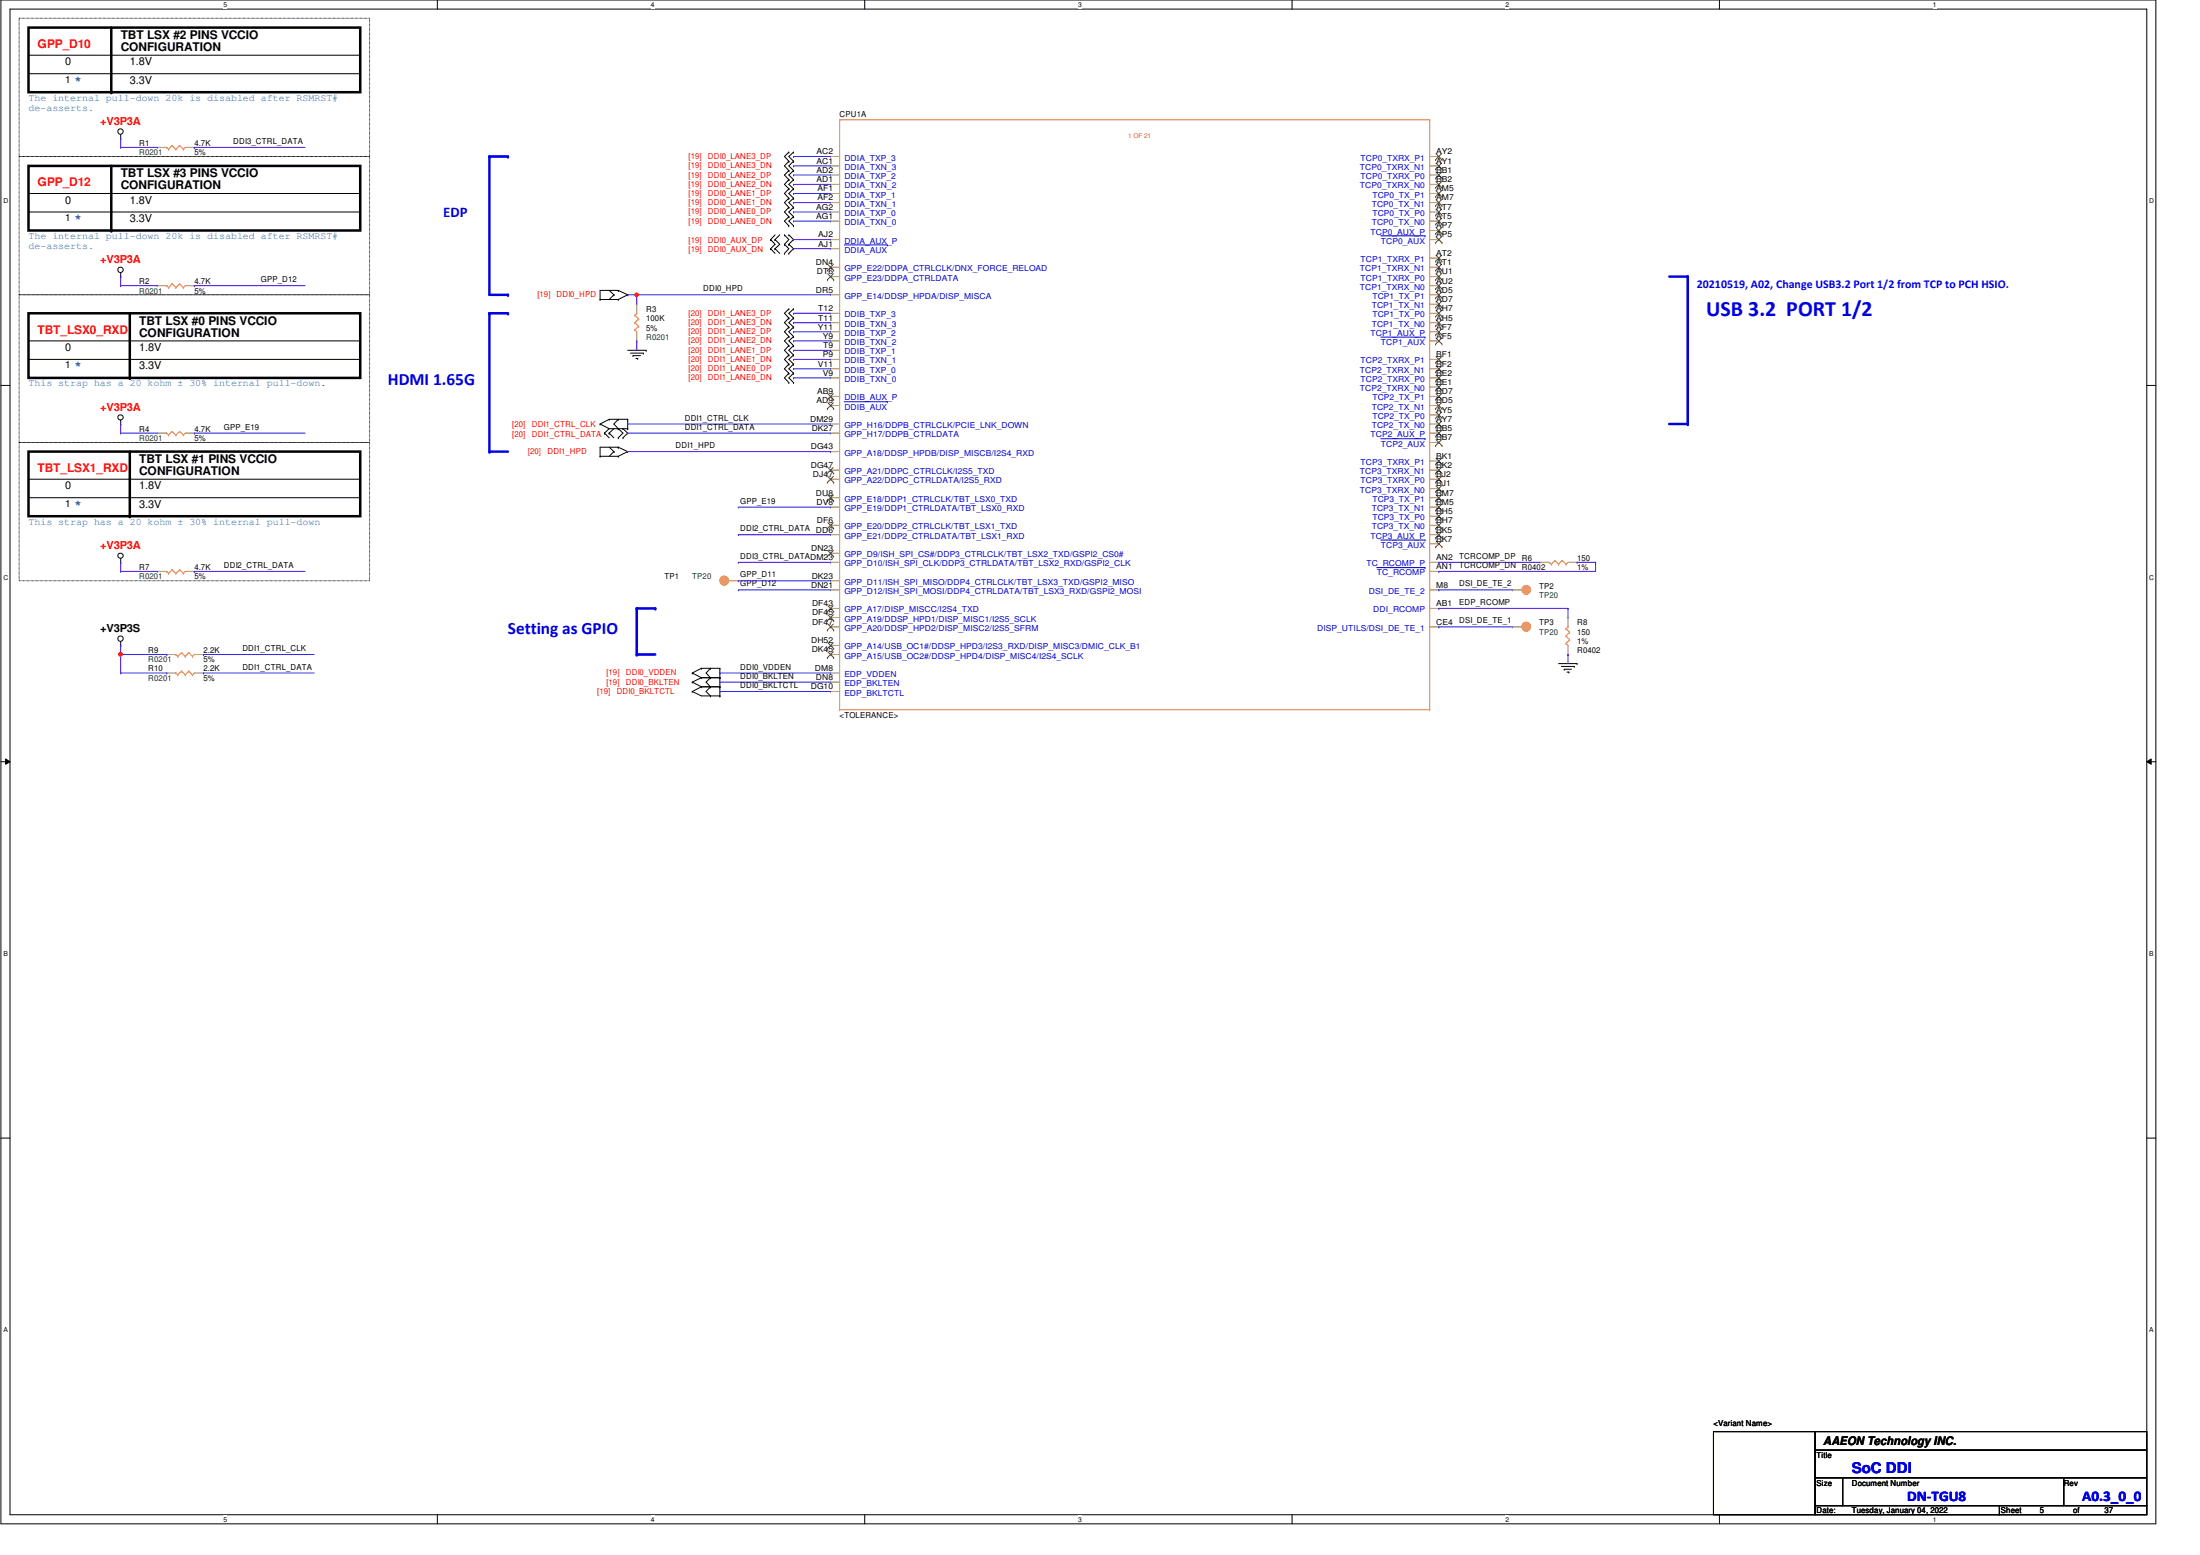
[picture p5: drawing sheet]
<svg xmlns="http://www.w3.org/2000/svg" width="297mm" height="210mm" viewBox="0 0 297 210" stroke-linecap="round" stroke-linejoin="round" font-family="sans-serif">
<path d="M.1 0h291v205.7h-291zM1.4 1.2h288.5v203.3h-288.5z" fill="none" stroke="#000" stroke-width=".14"/>
<g fill="#fff">
<path d="M30.2 .1h.5v1h-.5z"/>
<path d="M30.2 204.6h.5v1h-.5z"/>
</g>
<path d="M59.1 0v1.2M59.1 204.5v1.2" fill="none" stroke="#000" stroke-width=".14"/>
<g fill="#fff">
<path d="M87.9 .1h.5v1h-.5z"/>
<path d="M87.9 204.6h.5v1h-.5z"/>
</g>
<path d="M116.8 0v1.2M116.8 204.5v1.2" fill="none" stroke="#000" stroke-width=".14"/>
<g fill="#fff">
<path d="M145.6 .1h.5v1h-.5z"/>
<path d="M145.6 204.6h.5v1h-.5z"/>
</g>
<path d="M174.5 0v1.2M174.5 204.5v1.2" fill="none" stroke="#000" stroke-width=".14"/>
<g fill="#fff">
<path d="M203.3 .1h.5v1h-.5z"/>
<path d="M203.3 204.6h.5v1h-.5z"/>
</g>
<path d="M232.2 0v1.2M232.2 204.5v1.2" fill="none" stroke="#000" stroke-width=".14"/>
<g fill="#fff">
<path d="M261 .1h.5v1h-.5z"/>
<path d="M261 204.6h.5v1h-.5z"/>
<path d="M.5 26.6h.6v1h-.6z"/>
<path d="M290.2 26.6h.6v1h-.6z"/>
<path d="M.5 77.4h.6v1h-.6z"/>
<path d="M290.2 77.4h.6v1h-.6z"/>
</g>
<path d="M.1 52h1.3M289.9 52h1.2" fill="none" stroke="#000" stroke-width=".14"/>
<g fill="#fff">
<path d="M.5 128.2h.6v1h-.6z"/>
<path d="M290.2 128.2h.6v1h-.6z"/>
</g>
<path d="M.1 102.8h1.3M.8 102.4l.6 .4-.6 .4zM289.9 102.8l.5-.4v.8zM289.9 102.8h1.2" fill="none" stroke="#000" stroke-width=".14"/>
<path d="M.8 102.4l.6 .4-.6 .4zM289.9 102.8l.5-.4v.8z" fill="#000"/>
<g fill="#fff">
<path d="M.5 179h.5v1h-.5z"/>
<path d="M290.2 179h.5v1h-.5z"/>
</g>
<g fill="none" stroke="#000" stroke-width=".14">
<path d="M2.6 2.5h47.3v18.6h-47.3zM3.8 9.9h44.8M3.8 7.5h44.8M48.6 9.9h.1M48.6 7.5h.1M2.6 21.1h47.3v18.7h-47.3zM2.6 39.8h47.3v19.9h-47.3zM3.8 28.6h44.8M3.8 26.1h44.8M48.6 28.6h.1M48.6 26.1h.1M2.6 59.7h47.3v18.7h-47.3z"/>
<path d="M3.8 48.5h44.8M3.8 46h44.8M48.6 48.5h.1M48.6 46h.1M3.8 67.2h44.8M3.8 64.7h44.8M48.6 67.2h.1M48.6 64.7h.1M.1 153.6h1.3M289.9 153.6h1.2"/>
</g>
<path d="M3.8 3.7h44.8v8.7h-44.8zM15 3.7v8.7M3.8 22.4h44.8v8.7h-44.8zM15 22.4v8.7M3.8 42.3h44.8v8.7h-44.8zM17.5 42.3v8.7M3.8 61h44.8v8.7h-44.8zM17.5 61v8.7" fill="none" stroke="#000" stroke-width=".34"/>
<g fill="#000">
<circle cx="15" cy="12.4" r=".17"/>
<circle cx="15" cy="31.1" r=".17"/>
<circle cx="17.5" cy="51" r=".17"/>
<circle cx="17.5" cy="69.7" r=".17"/>
</g>
<path d="M66.1 21.1h2.5" fill="none" stroke="#00f" stroke-width=".34"/>
<circle cx="68.6" cy="21.1" r=".17" fill="#00f"/>
<path d="M66.1 39.8h2.5" fill="none" stroke="#00f" stroke-width=".34"/>
<circle cx="68.6" cy="39.8" r=".17" fill="#00f"/>
<path d="M66.1 21.1v18.7" fill="none" stroke="#00f" stroke-width=".34"/>
<circle cx="66.1" cy="21.1" r=".17" fill="#00f"/>
<path d="M66.1 42.3h2.5" fill="none" stroke="#00f" stroke-width=".34"/>
<circle cx="68.6" cy="42.3" r=".17" fill="#00f"/>
<path d="M66.1 61h2.5" fill="none" stroke="#00f" stroke-width=".34"/>
<circle cx="66.1" cy="61" r=".17" fill="#00f"/>
<path d="M66.1 42.3v18.7" fill="none" stroke="#00f" stroke-width=".34"/>
<circle cx="66.1" cy="42.3" r=".17" fill="#00f"/>
<path d="M225.4 37.3h2.5" fill="none" stroke="#00f" stroke-width=".34"/>
<circle cx="227.9" cy="37.3" r=".17" fill="#00f"/>
<path d="M227.9 37.3v19.9" fill="none" stroke="#00f" stroke-width=".34"/>
<circle cx="227.9" cy="37.3" r=".17" fill="#00f"/>
<path d="M225.4 57.2h2.5" fill="none" stroke="#00f" stroke-width=".34"/>
<circle cx="227.9" cy="57.2" r=".17" fill="#00f"/>
<path d="M86 82.1h2.5" fill="none" stroke="#00f" stroke-width=".34"/>
<circle cx="88.5" cy="82.1" r=".17" fill="#00f"/>
<path d="M86 88.3h2.5" fill="none" stroke="#00f" stroke-width=".34"/>
<circle cx="86" cy="88.3" r=".17" fill="#00f"/>
<path d="M86 82.1v6.2" fill="none" stroke="#00f" stroke-width=".34"/>
<circle cx="86" cy="82.1" r=".17" fill="#00f"/>
<g fill="none" stroke="#000" stroke-width=".14">
<path d="M16.3 18.7h.1M16.3 18.2v.5M16.3 37.3h.1M16.3 36.8v.5M82.3 39.2l.6 .6M82.9 39.8h.1M82.9 39.8l-.6 .6M83.5 39.2h.1M83.5 39.2h-2.5v1.2M83.5 39.2l1.2 .6M84.7 39.8h.1M84.7 39.8l-1.2 .6"/>
<path d="M104.1 33.6h.1M104.1 32.3h.1M104.1 33.6l.5 .6M104.1 32.3l.5 .7-.5 .6M104.6 33.6h.1M104.6 32.3h.1M104.6 33.6l.7 .6M104.6 32.3l.7 .7-.7 .6M104.6 31.7l-.5 .6M105.3 31.7l-.7 .6M105.9 34.2h.1M105.9 33h.1"/>
<path d="M105.9 31.7h.1M105.9 33l.6 .6-.6 .6M105.9 31.7l.6 .6-.6 .7M106.5 28h.1M106.5 29.3h.1M106.5 30.5h.1M106.5 26.8h.1M106.5 25.5h.1M106.5 24.3h.1M106.5 23h.1M106.5 21.8h.1M106.5 20.5h.1"/>
<path d="M106.5 33h.1M106.5 34.2h.1M106.5 31.7h.1M106.5 28l-.6 .6 .6 .7M106.5 29.3l-.6 .5 .6 .7M106.5 26.8l-.6 .5 .6 .7M106.5 25.5l-.6 .6 .6 .7M106.5 24.3l-.6 .6 .6 .6M106.5 23l-.6 .6 .6 .7M106.5 21.8l-.6 .6 .6 .6M106.5 20.5l-.6 .6 .6 .7M106.5 33l.6 .6-.6 .6"/>
<path d="M106.5 31.7l.6 .6-.6 .7M107.1 28h.1M107.1 29.3h.1M107.1 30.5h.1M107.1 26.8h.1M107.1 25.5h.1M107.1 24.3h.1M107.1 23h.1M107.1 21.8h.1M107.1 20.5h.1M107.1 28l-.6 .6 .6 .7M107.1 29.3l-.6 .5 .6 .7"/>
<path d="M107.1 26.8l-.6 .5 .6 .7M107.1 25.5l-.6 .6 .6 .7M107.1 24.3l-.6 .6 .6 .6M107.1 23l-.6 .6 .6 .7M107.1 21.8l-.6 .6 .6 .6M107.1 20.5l-.6 .6 .6 .7M16.3 57.2h.1M16.3 56.7v.5M81 40.4h.1M81 57.2h.1M81 40.4h2.5M81 57.2l1.3 .7"/>
<path d="M81.6 58.5h.1M81.6 58.5l.7 .6M82.3 58.5h.1M82.3 56.6h.1M82.3 58.5l.6 .6M82.3 57.9l-.7 .6M82.3 57.9h2.4M82.3 56.6l-1.3 .6M82.3 56.6h2.4M82.9 57.9l-.6 .6M83.5 40.4h.1M83.5 59.1h.1"/>
<path d="M83.5 57.9h.1M83.5 56.6h.1M83.5 57.9l.6 .6-.6 .6M83.5 56.6l-.6 .6 .6 .7M84.1 57.9h.1M84.1 59.1h.1M84.1 57.9l.6 .6-.6 .6M84.7 57.9h.1M84.7 56.6h.1M84.7 47.3h2.5M84.7 56.6v1.3M85.1 47.7h1.8"/>
<path d="M85.5 48h.1M85.5 48h1M85.8 48.4h.3M86.1 48.4h.1M86.9 47.7h.1M87.2 47.3h.1M106.5 50.4h.1M106.5 51.6h.1M106.5 46.7h.1M106.5 47.9h.1M106.5 49.1h.1M106.5 45.4h.1"/>
<path d="M106.5 44.2h.1M106.5 42.9h.1M106.5 41.7h.1M106.5 50.4l-.6 .6 .6 .6M106.5 46.7l-.6 .6 .6 .6M106.5 49.1l-.6 .7 .6 .6M106.5 47.9l-.6 .6 .6 .6M106.5 45.4l-.6 .6 .6 .7M106.5 44.2l-.6 .6 .6 .6M106.5 42.9l-.6 .7 .6 .6M106.5 41.7l-.6 .6 .6 .6M107.1 50.4h.1"/>
<path d="M107.1 51.6h.1M107.1 46.7h.1M107.1 47.9h.1M107.1 49.1h.1M107.1 45.4h.1M107.1 44.2h.1M107.1 42.9h.1M107.1 41.7h.1M107.1 50.4l-.6 .6 .6 .6M107.1 46.7l-.6 .6 .6 .6M107.1 49.1l-.6 .7 .6 .6M107.1 47.9l-.6 .6 .6 .6"/>
<path d="M107.1 45.4l-.6 .6 .6 .7M107.1 44.2l-.6 .6 .6 .6M107.1 42.9l-.6 .7 .6 .6M107.1 41.7l-.6 .6 .6 .6M16.3 75.9h.1M16.3 75.4v.5M81 61.6h.1M81 61.6h2.5M82.3 60.4l.6 .6M82.9 61h.1M82.9 61l-.6 .6M83.5 60.4h.1"/>
<path d="M83.5 61.6h.1M83.5 60.4h-2.5v1.2M83.5 60.4l1.2 .6M84.7 61h.1M84.7 61l-1.2 .6M16.3 87.1h.1M16.3 86.6v.5M93.5 93.3h.1M93.5 92.1h.1M93.5 90.8h.1M93.5 93.3l1.2 .6h2.5M93.5 92.1l1.2 .6"/>
<path d="M93.5 90.8l1.2 .7M94.7 92.7h.1M94.7 91.5h.1M94.7 90.2h.1M94.7 92.7l-1.2 .6M94.7 92.7h2.5M94.7 91.5l-1.2 .6M94.7 91.5h2.5M94.7 90.2l-1.2 .6M94.7 90.2h2.5M95.9 93.9h.1M95.9 92.7h.1"/>
<path d="M95.9 91.5h.1M95.9 90.2h.1M95.9 92.7l-.6 .6 .6 .6M95.9 91.5l-.6 .6 .6 .6M95.9 90.2l-.6 .6 .6 .7M97.2 93.9h.1M97.2 92.7h.1M97.2 91.5h.1M97.2 90.2h.1M97.2 90.2v3.7M210.4 89.6h2.5M210.8 90h1.8"/>
<path d="M211.2 90.3h.1M211.2 90.3h1M211.6 90.7h.2M211.8 90.7h.1M212.6 90h.1M212.9 89.6h.1M231.3 193.3h13.8v11.2h-13.8zM245.1 193.3h44.8v2.4h-44.8zM245.1 195.7h44.8v3.8h-44.8zM245.1 199.5h3.7v3.7h-3.7zM248.8 199.5h29.8v3.7h-29.8zM278.6 199.5h11.3v3.7h-11.3z"/>
<path d="M245.1 203.2h24.9v1.3h-24.9zM270 203.2h19.9v1.3h-19.9z"/>
<circle cx="16.3" cy="17.8" r=".37"/>
<circle cx="16.3" cy="36.4" r=".37"/>
<circle cx="16.3" cy="56.3" r=".36"/>
<circle cx="16.3" cy="75" r=".36"/>
<circle cx="16.3" cy="86.2" r=".37"/>
</g>
<g fill="none" stroke="#cc8006" stroke-width=".14">
<path d="M113.4 16.2h.1M113.4 16.2h79.6M113.4 16.2v79.6M193 16.2h.1M193 16.2v79.6M85.7 42.5h.1M85.7 44.5h.1M85.7 43.6h.1M85.7 42.5l.5 .6M85.7 44.5l.3 .3M85.7 43.6l.5 .4M86 42.3h.1"/>
<path d="M86 42.3l-.3 .2M86.2 44h.1M86.2 43.1h.1M86.2 44l-.5 .5M86.2 43.1l-.5 .5M22.5 77.1h.1M22.5 77.1l.3 .3M22.8 77.4h.1M23.2 76.9h.1M23.2 76.9l-.4 .5M23.2 76.9l.5 .5M23.7 77.4h.1"/>
<path d="M24.3 76.9h.1M24.3 76.9l.5 .5M24.3 76.9l-.6 .5M24.8 77.4h.1M25 77.1l-.2 .3M113.4 95.8h.1M113.4 95.8h79.6M193 95.8h.1M211.5 84.9h.1M211.5 86.9h.1M211.5 85.9h.1M211.5 84.9l.4 .4"/>
<path d="M211.5 86.9l.2 .2M211.5 85.9l.4 .5M211.7 84.6h.1M211.7 84.6l-.2 .3M211.9 86.4h.1M211.9 85.3h.1M211.9 86.4l-.4 .5M211.9 85.3l-.4 .6"/>
</g>
<g fill="none" stroke="#a84" stroke-width=".14">
<path d="M112.1 21.1h.1M112.1 22.4h.1M112.1 23.6h.1M112.1 24.9h.1M112.1 26.1h.1M112.1 27.3h.1M112.1 28.6h.1M112.1 29.8h.1M112.1 36.1h.1M112.1 32.3h.1M112.1 33.6h.1M112.1 37.3h.1"/>
<path d="M112.1 39.8h.1M112.1 21.1h1.3M112.1 22.4h1.3M112.1 23.6h1.3M112.1 24.9h1.3M112.1 26.1h1.3M112.1 27.3h1.3M112.1 28.6h1.3M112.1 29.8h1.3M112.1 36.1h1.3M112.1 37.3h1.3M112.1 39.8h1.3"/>
<path d="M112.1 32.3h1.3M112.1 33.6h1.3M193 21.1h1.3M193 22.4h1.3M193 23.6h1.3M193 24.9h1.3M193 26.1h1.3M193 27.3h1.3M193 28.6h1.3M193 29.8h1.3M193 34.8h1.3M193 36.1h1.3"/>
<path d="M193 37.3h1.3M193 38.6h1.3M193 39.8h1.3M193 31.1h1.3M193 32.3h1.3M194.3 21.1h.1M194.3 22.4h.1M194.3 23.6h.1M194.3 24.9h.1M194.3 26.1h.1M194.3 27.3h.1M194.3 28.6h.1"/>
<path d="M194.3 29.8h.1M194.3 34.8h.1M194.3 36.1h.1M194.3 37.3h.1M194.3 38.6h.1M194.3 39.8h.1M194.3 31.1h.1M194.3 32.3h.1M86 46h.1M86 41.1h.1M86 41.1v1.2M86 44.8v1.2"/>
<path d="M112.1 42.3h.1M112.1 43.6h.1M112.1 44.8h.1M112.1 46h.1M112.1 47.3h.1M112.1 48.5h.1M112.1 49.8h.1M112.1 51h.1M112.1 54.7h.1M112.1 53.5h.1M112.1 58.5h.1M112.1 57.2h.1"/>
<path d="M112.1 42.3h1.3M112.1 43.6h1.3M112.1 44.8h1.3M112.1 46h1.3M112.1 47.3h1.3M112.1 48.5h1.3M112.1 49.8h1.3M112.1 51h1.3M112.1 53.5h1.3M112.1 54.7h1.3M112.1 57.2h1.3M112.1 58.5h1.3"/>
<path d="M193 42.3h1.3M193 43.6h1.3M193 44.8h1.3M193 46h1.3M193 48.5h1.3M193 49.8h1.3M193 51h1.3M193 41.1h1.3M193 52.2h1.3M193 53.5h1.3M193 54.7h1.3M193 56h1.3"/>
<path d="M193 57.2h1.3M193 58.5h1.3M193 59.7h1.3M194.3 41.1h.1M194.3 42.3h.1M194.3 43.6h.1M194.3 48.5h.1M194.3 49.8h.1M194.3 51h.1M194.3 52.2h.1M194.3 53.5h.1M194.3 54.7h.1"/>
<path d="M194.3 56h.1M194.3 57.2h.1M194.3 46h.1M194.3 58.5h.1M194.3 44.8h.1M194.3 59.7h.1M21.2 77.1h.1M21.2 77.1h1.3M25 77.1h1.2M26.2 77.1h.1M112.1 78.4h.1M112.1 67.2h.1"/>
<path d="M112.1 64.7h.1M112.1 63.5h.1M112.1 75.9h.1M112.1 74.7h.1M112.1 61h.1M112.1 79.6h.1M112.1 72.2h.1M112.1 70.9h.1M112.1 68.5h.1M112.1 63.5h1.3M112.1 64.7h1.3M112.1 67.2h1.3"/>
<path d="M112.1 68.5h1.3M112.1 70.9h1.3M112.1 79.6h1.3M112.1 72.2h1.3M112.1 78.4h1.3M112.1 75.9h1.3M112.1 74.7h1.3M112.1 61h1.3M193 77.1h1.3M193 62.2h1.3M193 63.5h1.3M193 64.7h1.3"/>
<path d="M193 66h1.3M193 67.2h1.3M193 68.5h1.3M193 69.7h1.3M193 70.9h1.3M193 79.6h1.3M193 72.2h1.3M193 75.9h1.3M193 73.4h1.3M194.3 62.2h.1M194.3 63.5h.1M194.3 64.7h.1"/>
<path d="M194.3 66h.1M194.3 67.2h.1M194.3 68.5h.1M194.3 69.7h.1M194.3 70.9h.1M194.3 79.6h.1M194.3 72.2h.1M194.3 77.1h.1M194.3 75.9h.1M194.3 73.4h.1M112.1 82.1h.1M112.1 88.3h.1"/>
<path d="M112.1 84.6h.1M112.1 93.3h.1M112.1 90.8h.1M112.1 92.1h.1M112.1 87.1h.1M112.1 83.4h.1M112.1 82.1h1.3M112.1 88.3h1.3M112.1 84.6h1.3M112.1 93.3h1.3M112.1 90.8h1.3M112.1 92.1h1.3"/>
<path d="M112.1 87.1h1.3M112.1 83.4h1.3M193 82.1h1.3M193 84.6h1.3M194.3 82.1h.1M194.3 84.6h.1M211.7 88.3h.1M211.7 83.4h.1M211.7 83.4v1.2M211.7 87.1v1.2"/>
</g>
<g fill="none" stroke="#804000" stroke-width=".14">
<path d="M111.7 36.5h.1M111.7 37.8h.1M111.8 35.7l.8 .8M111.8 37l.8 .8M112.5 35.7l-.8 .8M112.5 37l-.8 .8M112.6 36.5h.1M112.6 37.8h.1M193.8 21.5h.1M193.8 22.8h.1M193.8 24h.1M193.8 25.3h.1"/>
<path d="M193.8 26.5h.1M193.8 27.8h.1M193.8 29h.1M193.8 30.3h.1M193.8 35.3h.1M193.8 36.5h.1M193.8 37.8h.1M193.8 39h.1M193.8 31.5h.1M193.8 32.8h.1M193.9 20.7l.8 .8M193.9 22l.8 .8"/>
<path d="M193.9 23.2l.8 .8M193.9 24.5l.8 .8M193.9 25.7l.8 .8M193.9 27l.8 .8M193.9 28.2l.8 .8M193.9 29.5l.8 .8M193.9 34.5l.8 .8M193.9 35.7l.8 .8M193.9 37l.8 .8M193.9 38.2l.8 .8M193.9 39.4l.8 .8M193.9 30.7l.8 .8"/>
<path d="M193.9 32l.8 .8M194.6 20.7l-.8 .8M194.6 22l-.8 .8M194.6 23.2l-.8 .8M194.6 24.5l-.8 .8M194.6 25.7l-.8 .8M194.6 27l-.8 .8M194.6 28.2l-.8 .8M194.6 29.5l-.8 .8M194.6 34.5l-.8 .8M194.6 35.7l-.8 .8M194.6 37l-.8 .8"/>
<path d="M194.6 38.2l-.8 .8M194.6 39.4l-.8 .8M194.6 30.7l-.8 .8M194.6 32l-.8 .8M194.7 21.5h.1M194.7 22.8h.1M194.7 24h.1M194.7 25.3h.1M194.7 26.5h.1M194.7 27.8h.1M194.7 29h.1M194.7 30.3h.1"/>
<path d="M194.7 35.3h.1M194.7 36.5h.1M194.7 37.8h.1M194.7 39h.1M194.7 31.5h.1M194.7 32.8h.1M111.7 55.2h.1M111.7 53.9h.1M111.8 54.4l.8 .8M111.8 53.1l.8 .8M112.5 54.4l-.8 .8M112.5 53.1l-.8 .8"/>
<path d="M112.6 55.2h.1M112.6 53.9h.1M193.8 40.2h.1M193.8 41.5h.1M193.8 42.7h.1M193.8 44h.1M193.8 48.9h.1M193.8 50.2h.1M193.8 51.4h.1M193.8 52.7h.1M193.8 53.9h.1M193.8 55.2h.1"/>
<path d="M193.8 56.4h.1M193.8 57.7h.1M193.8 46.4h.1M193.8 58.9h.1M193.8 45.2h.1M193.9 40.7l.8 .8M193.9 41.9l.8 .8M193.9 43.2l.8 .8M193.9 48.1l.8 .8M193.9 49.4l.8 .8M193.9 50.6l.8 .8M193.9 51.9l.8 .8"/>
<path d="M193.9 53.1l.8 .8M193.9 54.4l.8 .8M193.9 55.6l.8 .8M193.9 56.9l.8 .8M193.9 45.6l.8 .8M193.9 58.1l.8 .8M193.9 44.4l.8 .8M193.9 59.4l.8 .8M194.6 40.7l-.8 .8M194.6 41.9l-.8 .8M194.6 43.2l-.8 .8M194.6 48.1l-.8 .8"/>
<path d="M194.6 49.4l-.8 .8M194.6 50.6l-.8 .8M194.6 51.9l-.8 .8M194.6 53.1l-.8 .8M194.6 54.4l-.8 .8M194.6 55.6l-.8 .8M194.6 56.9l-.8 .8M194.6 45.6l-.8 .8M194.6 58.1l-.8 .8M194.6 44.4l-.8 .8M194.6 59.4l-.8 .8M194.7 40.2h.1"/>
<path d="M194.7 41.5h.1M194.7 42.7h.1M194.7 44h.1M194.7 48.9h.1M194.7 50.2h.1M194.7 51.4h.1M194.7 52.7h.1M194.7 53.9h.1M194.7 55.2h.1M194.7 56.4h.1M194.7 57.7h.1M194.7 46.4h.1"/>
<path d="M194.7 58.9h.1M194.7 45.2h.1M111.7 67.6h.1M111.7 65.1h.1M111.7 63.9h.1M111.7 75.1h.1M111.7 71.3h.1M111.8 66.8l.8 .8M111.8 64.3l.8 .8M111.8 63.1l.8 .8M111.8 74.3l.8 .8M111.8 70.5l.8 .8"/>
<path d="M112.5 66.8l-.8 .8M112.5 64.3l-.8 .8M112.5 63.1l-.8 .8M112.5 74.3l-.8 .8M112.5 70.5l-.8 .8M112.6 67.6h.1M112.6 65.1h.1M112.6 63.9h.1M112.6 75.1h.1M112.6 71.3h.1M193.8 62.7h.1M193.8 63.9h.1"/>
<path d="M193.8 65.1h.1M193.8 66.4h.1M193.8 67.6h.1M193.8 68.9h.1M193.8 70.1h.1M193.8 71.3h.1M193.8 72.6h.1M193.8 60.2h.1M193.8 73.8h.1M193.9 61.8l.8 .9M193.9 63.1l.8 .8M193.9 64.3l.8 .8"/>
<path d="M193.9 65.6l.8 .8M193.9 66.8l.8 .8M193.9 68.1l.8 .8M193.9 69.3l.8 .8M193.9 70.5l.8 .8M193.9 71.8l.8 .8M193.9 73l.8 .8M194.6 61.8l-.8 .9M194.6 63.1l-.8 .8M194.6 64.3l-.8 .8M194.6 65.6l-.8 .8M194.6 66.8l-.8 .8"/>
<path d="M194.6 68.1l-.8 .8M194.6 69.3l-.8 .8M194.6 70.5l-.8 .8M194.6 71.8l-.8 .8M194.6 73l-.8 .8M194.7 62.7h.1M194.7 63.9h.1M194.7 65.1h.1M194.7 66.4h.1M194.7 67.6h.1M194.7 68.9h.1M194.7 70.1h.1"/>
<path d="M194.7 71.3h.1M194.7 72.6h.1M194.7 60.2h.1M194.7 73.8h.1M111.7 82.5h.1M111.7 88.8h.1M111.7 85h.1M111.7 87.5h.1M111.7 83.8h.1M111.8 81.7l.8 .8M111.8 88l.8 .8M111.8 84.2l.8 .8"/>
<path d="M111.8 86.7l.8 .8M111.8 83l.8 .8M112.5 81.7l-.8 .8M112.5 88l-.8 .8M112.5 84.2l-.8 .8M112.5 86.7l-.8 .8M112.5 83l-.8 .8M112.6 82.5h.1M112.6 88.8h.1M112.6 85h.1M112.6 87.5h.1M112.6 83.8h.1"/>
</g>
<g fill="none" stroke="#00c" stroke-width=".14">
<path d="M114 33.1h5.8M119.8 33.1h.1M186.4 31.8h6M192.4 31.8h.1M114 54.2h5.8M119.8 54.2h.1M186.4 45.5h6M186.4 59.2h6M192.4 45.5h.1M192.4 59.2h.1M185.9 76.6h6.5M186.4 72.9h6"/>
<path d="M192.4 76.6h.1M192.4 72.9h.1"/>
</g>
<circle cx="206.1" cy="79.6" r=".59" fill="#cc8006"/>
<g fill="none" stroke="#cc8006" stroke-width=".14">
<path d="M22.5 19.9h.1M22.5 19.9l.3 .3M23.2 19.6h.1M23.2 19.6l-.4 .6M23.2 19.6l.5 .6M24.3 19.6h.1M24.3 19.6l.5 .6M24.3 19.6l-.6 .6M25 19.9l-.2 .3M22.8 20.2h.1M23.7 20.2h.1M24.8 20.2h.1"/>
<path d="M23.7 90.8h.1M23.7 90.8l.3 .3M24 91.1h.1M24.5 90.6h.1M24.5 90.6l-.5 .5M24.5 90.6l.5 .5M25 91.1h.1M25.5 90.6h.1M25.5 90.6l.5 .5M25.5 90.6l-.5 .5M26 91.1h.1M26.2 90.8l-.2 .3"/>
<circle cx="206.1" cy="79.6" r=".59"/>
</g>
<path d="M21.2 19.9h.1M21.2 19.9h1.3M25 19.9h1.2M26.2 19.9h.1M204.2 79.6h.1M204.2 79.6h1.3M22.5 90.8h.1M22.5 90.8h1.2M26.2 90.8h1.3M27.5 90.8h.1" fill="none" stroke="#a84" stroke-width=".14"/>
<circle cx="206.1" cy="84.6" r=".6" fill="#cc8006"/>
<g fill="none" stroke="#cc8006" stroke-width=".14">
<path d="M22.5 58.5h.1M22.5 58.5l.3 .2M22.8 58.7h.1M23.2 58.3h.1M23.2 58.3l-.4 .4M23.2 58.3l.5 .4M23.7 58.7h.1M24.3 58.3h.1M24.3 58.3l.5 .4M24.3 58.3l-.6 .4M24.8 58.7h.1M25 58.5l-.2 .2"/>
<path d="M209.2 75.9h.1M209.2 75.9l.3 .3M209.5 76.2h.1M209.9 75.6h.1M209.9 75.6l-.4 .6M209.9 75.6l.5 .6M210.4 76.2h.1M210.9 75.6h.1M210.9 75.6l.6 .6M210.9 75.6l-.5 .6M211.5 76.2h.1M211.7 75.9l-.2 .3"/>
<circle cx="206.1" cy="84.6" r=".6"/>
</g>
<path d="M21.2 58.5h.1M21.2 58.5h1.3M25 58.5h1.2M26.2 58.5h.1M207.9 75.9h.1M207.9 75.9h1.3M211.7 75.9h1.2M212.9 75.9h.1M204.2 84.6h.1M204.2 84.6h1.3" fill="none" stroke="#a84" stroke-width=".14"/>
<circle cx="97.8" cy="78.4" r=".6" fill="#cc8006"/>
<g fill="none" stroke="#cc8006" stroke-width=".14">
<path d="M22.5 38.6h.1M22.5 38.6l.3 .2M22.8 38.8h.1M23.2 38.3h.1M23.2 38.3l-.4 .5M23.2 38.3l.5 .5M23.7 38.8h.1M24.3 38.3h.1M24.3 38.3l.5 .5M24.3 38.3l-.6 .5M24.8 38.8h.1M25 38.6l-.2 .2"/>
<path d="M23.7 88.3h.1M23.7 88.3l.3 .3M24 88.6h.1M24.5 88.1h.1M24.5 88.1l-.5 .5M24.5 88.1l.5 .5M25 88.6h.1M25.5 88.1h.1M25.5 88.1l.5 .5M25.5 88.1l-.5 .5M26 88.6h.1M26.2 88.3l-.2 .3"/>
<circle cx="97.8" cy="78.4" r=".6"/>
</g>
<path d="M21.2 38.6h.1M21.2 38.6h1.3M25 38.6h1.2M26.2 38.6h.1M98.4 78.4h1.3M99.7 78.4h.1M22.5 88.3h.1M22.5 88.3h1.2M26.2 88.3h1.3M27.5 88.3h.1" fill="none" stroke="#a84" stroke-width=".14"/>
<g fill="none" stroke="#4200ff" stroke-width=".14">
<path d="M16.3 18.7h.1M16.3 19.9h.1M16.3 18.7v1.2M16.3 19.9h4.9M26.2 19.9h.1M26.2 19.9h15M16.3 37.3h.1M16.3 38.6h.1M16.3 37.3v1.3M16.3 38.6h4.9M26.2 38.6h.1M26.2 38.6h15"/>
<path d="M86 39.8h.1M86 39.8h26.1M16.3 57.2h.1M16.3 58.5h.1M16.3 57.2v1.3M16.3 58.5h4.9M26.2 58.5h.1M26.2 58.5h15M16.3 75.9h.1M16.3 77.1h.1M16.3 75.9v1.2M16.3 77.1h4.9"/>
<path d="M26.2 77.1h.1M26.2 77.1h15M99.7 79.6h.1M99.7 75.9h.1M99.7 68.5h.1M99.7 72.2h.1M99.7 79.6h12.4M99.7 75.9h12.4M99.7 68.5h12.4M99.7 72.2h12.4"/>
</g>
<path d="M85.8 39.6h.3l.1 .2-.1 .1-.2 .1-.1-.1z" fill-rule="evenodd" fill="#f00"/>
<path d="M85.8 39.6h.3l.1 .2-.1 .1-.2 .1-.1-.1z" fill="none" stroke="#f00" stroke-width=".14"/>
<g fill="none" stroke="#4200ff" stroke-width=".14">
<path d="M84.7 39.8h.1M84.7 39.8h1.3M86 39.8h.1M86 39.8v1.3M107.1 28.6h.1M107.1 29.8h.1M107.1 27.3h.1M107.1 26.1h.1M107.1 24.9h.1M107.1 23.6h.1M107.1 22.4h.1M107.1 21.1h.1"/>
<path d="M107.1 33.6h.1M107.1 32.3h.1M107.1 28.6h5M107.1 29.8h5M107.1 27.3h5M107.1 26.1h5M107.1 24.9h5M107.1 23.6h5M107.1 22.4h5M107.1 21.1h5M107.1 33.6h5M107.1 32.3h5"/>
<path d="M84.7 57.2h.1M84.7 58.5h.1M84.7 57.2h27.4M84.7 58.5h27.4M86 46h.1M86 46v1.3M107.1 51h.1M107.1 47.3h.1M107.1 49.8h.1M107.1 48.5h.1M107.1 46h.1M107.1 44.8h.1"/>
<path d="M107.1 43.6h.1M107.1 42.3h.1M107.1 51h5M107.1 47.3h5M107.1 49.8h5M107.1 48.5h5M107.1 46h5M107.1 44.8h5M107.1 43.6h5M107.1 42.3h5M84.7 61h27.4M99.7 78.4h.1"/>
<path d="M99.7 78.4h12.4M112.1 61h.1M194.3 75.9h.1M194.3 77.1h.1M194.3 79.6h.1M194.3 75.9h13.6M194.3 79.6h9.9M212.9 75.9h.1M212.9 75.9h2.5M215.4 75.9h.1M215.4 75.9v1.2h-21.1M16.3 87.1h.1"/>
<path d="M16.3 87.1v1.2h6.2M22.5 88.3h.1M27.5 88.3h.1M27.5 90.8h.1M27.5 90.8h14.9M27.5 88.3h14.9M97.2 90.8h.1M97.2 92.1h.1M97.2 93.3h.1M97.2 90.8h14.9M97.2 92.1h14.9M97.2 93.3h14.9"/>
<path d="M194.3 82.1h.1M194.3 84.6h.1M194.3 82.1h17.4M194.3 84.6h9.9M211.7 82.1h.1M211.7 88.3h.1M211.7 82.1v1.3M211.7 88.3v1.3"/>
</g>
<path d="M16.1 88.2h.3l.1 .1-.1 .2-.1 .1-.2-.1z" fill-rule="evenodd" fill="#f00"/>
<path d="M16.1 88.2h.3l.1 .1-.1 .2-.1 .1-.2-.1z" fill="none" stroke="#f00" stroke-width=".14"/>
<path d="M16.3 90.8h.1M16.3 88.3v2.5M16.3 90.8h6.2M22.5 90.8h.1" fill="none" stroke="#4200ff" stroke-width=".14"/>
<path d="M85.8 39.6h.3l.1 .2-.1 .1-.2 .1-.1-.1z" fill-rule="evenodd" fill="#f00"/>
<path d="M85.8 39.6h.3l.1 .2-.1 .1-.2 .1-.1-.1z" fill="none" stroke="#f00" stroke-width=".14"/>
<path d="M16.1 88.2h.3l.1 .1-.1 .2-.1 .1-.2-.1z" fill-rule="evenodd" fill="#f00"/>
<path d="M16.1 88.2h.3l.1 .1-.1 .2-.1 .1-.2-.1z" fill="none" stroke="#f00" stroke-width=".14"/>
<text font-size="3" fill="#00f" x="230.4" y="42.6">USB 3.2 PORT 1/2</text>
<g font-size="2.3" fill="#00f">
<text x="52.4" y="52">HDMI 1.65G</text>
<text x="68.6" y="85.6">Setting as GPIO</text>
</g>
<g font-size="2" fill="#00f">
<text x="59.9" y="29.3">EDP</text>
<text x="250" y="198.9">SoC DDI</text>
<text x="257.5" y="202.6">DN-TGU8</text>
<text x="281.1" y="202.6">A0.3_0_0</text>
</g>
<g font-size="1.6">
<text x="16.3" y="5.2">TBT LSX #2 PINS VCCIO</text>
<text x="16.3" y="6.9">CONFIGURATION</text>
<text x="16.3" y="23.9">TBT LSX #3 PINS VCCIO</text>
<text x="16.3" y="25.6">CONFIGURATION</text>
<text x="18.8" y="43.8">TBT LSX #0 PINS VCCIO</text>
<text x="18.8" y="45.5">CONFIGURATION</text>
<text x="18.8" y="62.5">TBT LSX #1 PINS VCCIO</text>
<text x="18.8" y="64.1">CONFIGURATION</text>
<text x="246.2" y="195.1">AAEON Technology INC.</text>
</g>
<g font-size="1.6" fill="#f00">
<text x="5.1" y="6.5">GPP_D10</text>
<text x="5.1" y="25.1">GPP_D12</text>
<text x="5.1" y="45.1">TBT_LSX0_RXD</text>
<text x="5.1" y="63.8">TBT_LSX1_RXD</text>
</g>
<g font-size="1.6" fill="#0080c0">
<text x="10.1" y="11.3">*</text>
<text x="10.1" y="30">*</text>
<text x="10.1" y="49.9">*</text>
<text x="10.1" y="68.5">*</text>
</g>
<text font-size="1.6" fill="#00f" x="229.1" y="38.9">20210519, A02, Change USB3.2 Port 1/2 from TCP to PCH HSIO.</text>
<g font-size="1.5">
<text x="8.8" y="8.8">0</text>
<text x="17.5" y="8.8">1.8V</text>
<text x="17.5" y="11.3">3.3V</text>
<text x="8.8" y="27.5">0</text>
<text x="17.5" y="27.5">1.8V</text>
<text x="17.5" y="30">3.3V</text>
<text x="8.8" y="47.4">0</text>
<text x="18.8" y="47.4">1.8V</text>
<text x="18.8" y="49.9">3.3V</text>
<text x="8.8" y="66">0</text>
<text x="18.8" y="66">1.8V</text>
<text x="18.8" y="68.5">3.3V</text>
<text x="13.5" y="85.3">+V3P3S</text>
</g>
<g font-size="1.5" fill="#f00">
<text x="13.5" y="16.9">+V3P3A</text>
<text x="13.5" y="35.6">+V3P3A</text>
<text x="13.5" y="55.5">+V3P3A</text>
<text x="13.5" y="74.2">+V3P3A</text>
</g>
<g font-size="1.4">
<text x="8.8" y="11.2">1</text>
<text x="8.8" y="29.8">1</text>
<text x="8.8" y="49.7">1</text>
<text x="8.8" y="68.4">1</text>
</g>
<g font-size="1.4" fill="#0080c0">
<text x="3.8" y="13.6">The internal pull-down 20k is disabled after RSMRST#</text>
<text x="3.8" y="14.9">de-asserts.</text>
<text x="3.8" y="32.3">The internal pull-down 20k is disabled after RSMRST#</text>
<text x="3.8" y="33.6">de-asserts.</text>
<text x="3.8" y="52.2">This strap has a 20 kohm ± 30% internal pull-down.</text>
<text x="3.8" y="70.8">This strap has a 20 kohm ± 30% internal pull-down</text>
</g>
<g font-size="1.1">
<text x="113.4" y="15.8">CPU1A</text>
<text x="18.8" y="19.7">R1</text>
<text x="26.2" y="19.7">4.7K</text>
<text x="26.2" y="21">5%</text>
<text x="31.5" y="19.4">DDI3_CTRL_DATA</text>
<text x="110.2" y="20.8">AC2</text>
<text x="110.2" y="22.1">AC1</text>
<text x="110.2" y="23.3">AD2</text>
<text x="193.9" y="20.8">AY2</text>
<text x="193.9" y="22.1">AY1</text>
<text x="193.9" y="23.3">BB1</text>
<text x="110.2" y="28.3">AG2</text>
<text x="110.2" y="29.5">AG1</text>
<text x="110.2" y="24.6">AD1</text>
<text x="110.4" y="25.8">AF1</text>
<text x="110.4" y="27.1">AF2</text>
<text x="193.9" y="24.6">BB2</text>
<text x="193.9" y="25.8">AM5</text>
<text x="193.9" y="27.1">AM7</text>
<text x="193.9" y="28.3">AT7</text>
<text x="193.9" y="29.5">AT5</text>
<text x="110.1" y="35.8">DN4</text>
<text x="110.5" y="32">AJ2</text>
<text x="110.5" y="33.3">AJ1</text>
<text x="193.9" y="34.5">AT2</text>
<text x="193.9" y="35.8">AT1</text>
<text x="193.9" y="30.8">AP7</text>
<text x="193.9" y="32">AP5</text>
<text x="18.8" y="38.4">R2</text>
<text x="26.2" y="38.4">4.7K</text>
<text x="26.2" y="39.6">5%</text>
<text x="35.2" y="38.1">GPP_D12</text>
<text x="95" y="39.3">DDI0_HPD</text>
<text x="110.1" y="39.5">DR5</text>
<text x="110.3" y="37">DT6</text>
<text x="110.5" y="42">T12</text>
<text x="193.9" y="37">AU1</text>
<text x="193.9" y="38.3">AU2</text>
<text x="193.9" y="39.5">AD5</text>
<text x="193.9" y="40.8">AD7</text>
<text x="193.9" y="42">AH7</text>
<text x="87.2" y="42.1">R3</text>
<text x="87.2" y="43.3">100K</text>
<text x="87.2" y="44.6">5%</text>
<text x="110.4" y="44.5">Y11</text>
<text x="110.5" y="43.3">T11</text>
<text x="111.1" y="45.7">Y9</text>
<text x="111.1" y="47">T9</text>
<text x="193.9" y="43.3">AH5</text>
<text x="193.9" y="45.7">AF5</text>
<text x="193.9" y="44.5">AF7</text>
<text x="110.3" y="53.2">AB9</text>
<text x="110.4" y="49.5">V11</text>
<text x="111.1" y="48.2">P9</text>
<text x="111.1" y="50.7">V9</text>
<text x="193.9" y="48.2">BF1</text>
<text x="193.9" y="49.5">BF2</text>
<text x="193.9" y="50.7">BE2</text>
<text x="193.9" y="51.9">BE1</text>
<text x="193.9" y="53.2">BD7</text>
<text x="18.8" y="58.3">R4</text>
<text x="26.2" y="58.3">4.7K</text>
<text x="26.2" y="59.5">5%</text>
<text x="30.2" y="58">GPP_E19</text>
<text x="92.5" y="56.8">DDI1_CTRL_CLK</text>
<text x="92.5" y="58">DDI1_CTRL_DATA</text>
<text x="109.4" y="56.9">DM29</text>
<text x="109.6" y="58.2">DK27</text>
<text x="110.2" y="54.4">AD9</text>
<text x="193.9" y="54.4">BD5</text>
<text x="193.9" y="55.7">AY5</text>
<text x="193.9" y="56.9">AY7</text>
<text x="193.9" y="58.2">BB5</text>
<text x="193.9" y="59.4">BB7</text>
<text x="91.2" y="60.5">DDI1_HPD</text>
<text x="109.5" y="63.2">DG47</text>
<text x="109.5" y="60.7">DG43</text>
<text x="109.8" y="64.4">DJ47</text>
<text x="193.9" y="61.9">BK1</text>
<text x="193.9" y="63.2">BK2</text>
<text x="193.9" y="64.4">BJ2</text>
<text x="193.9" y="65.7">BJ1</text>
<text x="99.9" y="68">GPP_E19</text>
<text x="99.9" y="71.7">DDI2_CTRL_DATA</text>
<text x="110.1" y="66.9">DU8</text>
<text x="110.1" y="71.9">DD6</text>
<text x="110.2" y="68.2">DV8</text>
<text x="110.3" y="70.6">DF6</text>
<text x="193.9" y="66.9">BM7</text>
<text x="193.9" y="68.2">BM5</text>
<text x="193.9" y="69.4">BH5</text>
<text x="193.9" y="70.6">BH7</text>
<text x="193.9" y="71.9">BK5</text>
<text x="18.8" y="77">R7</text>
<text x="26.2" y="77">4.7K</text>
<text x="30.2" y="76.7">DDI2_CTRL_DATA</text>
<text x="99.9" y="75.4">DDI3_CTRL_DATADM23</text>
<text x="99.9" y="77.9">GPP_D11</text>
<text x="109.5" y="74.4">DN23</text>
<text x="193.9" y="76.8">AN1</text>
<text x="193.9" y="75.6">AN2</text>
<text x="193.9" y="73.1">BK7</text>
<text x="197" y="75.4">TCRCOMP_DP</text>
<text x="197" y="76.7">TCRCOMP_DN</text>
<text x="205.5" y="75.7">R6</text>
<text x="205.5" y="77">R0402</text>
<text x="212.9" y="75.7">150</text>
<text x="212.9" y="77">1%</text>
<text x="26.2" y="78.2">5%</text>
<text x="89.7" y="78.2">TP1</text>
<text x="99.9" y="79.2">GPP_D12</text>
<text x="109.5" y="79.3">DN21</text>
<text x="109.6" y="78.1">DK23</text>
<text x="109.6" y="81.8">DF43</text>
<text x="109.6" y="83.1">DF45</text>
<text x="193.9" y="79.3">M8</text>
<text x="193.9" y="81.8">AB1</text>
<text x="197" y="81.7">EDP_RCOMP</text>
<text x="197" y="79.2">DSI_DE_TE_2</text>
<text x="207.8" y="79.5">TP2</text>
<text x="20" y="88.2">R9</text>
<text x="27.5" y="88.2">2.2K</text>
<text x="27.5" y="89.4">5%</text>
<text x="32.7" y="87.9">DDI1_CTRL_CLK</text>
<text x="109.5" y="86.8">DH52</text>
<text x="109.6" y="88.1">DK45</text>
<text x="109.6" y="84.3">DF47</text>
<text x="193.9" y="84.3">CE4</text>
<text x="197" y="84.2">DSI_DE_TE_1</text>
<text x="207.8" y="84.4">TP3</text>
<text x="212.9" y="84.4">R8</text>
<text x="212.9" y="85.7">150</text>
<text x="212.9" y="86.9">1%</text>
<text x="212.9" y="88.2">R0402</text>
<text x="20" y="90.6">R10</text>
<text x="27.5" y="90.6">2.2K</text>
<text x="27.5" y="91.9">5%</text>
<text x="32.7" y="90.4">DDI1_CTRL_DATA</text>
<text x="99.9" y="90.4">DDI0_VDDEN</text>
<text x="99.9" y="91.6">DDI0_BKLTEN</text>
<text x="99.9" y="92.9">DDI0_BKLTCTL</text>
<text x="109.5" y="93">DG10</text>
<text x="110" y="90.6">DM8</text>
<text x="110.1" y="91.8">DN8</text>
<text x="113.4" y="97">&lt;TOLERANCE&gt;</text>
<text x="231.3" y="192.4">&lt;Variant Name&gt;</text>
<text x="245.3" y="196.8">Title</text>
<text x="245.3" y="200.5">Size</text>
<text x="250" y="200.5">Document Number</text>
<text x="278.6" y="200.5">Rev</text>
<text x="245.3" y="204.3">Date:</text>
<text x="250" y="204.3">Tuesday, January 04, 2022</text>
<text x="270.2" y="204.3">Sheet</text>
<text x="275.4" y="204.3">5</text>
<text x="279.9" y="204.3">of</text>
<text x="284.1" y="204.3">37</text>
</g>
<g font-size="1.1" fill="#008000">
<text x="18.8" y="21">R0201</text>
<text x="18.8" y="39.6">R0201</text>
<text x="87.2" y="45.8">R0201</text>
<text x="18.8" y="59.5">R0201</text>
<text x="18.8" y="78.2">R0201</text>
<text x="93.5" y="78.2">TP20</text>
<text x="207.8" y="80.7">TP20</text>
<text x="20" y="89.4">R0201</text>
<text x="207.8" y="85.7">TP20</text>
<text x="20" y="91.9">R0201</text>
</g>
<g font-size="1.1" fill="#f00">
<text x="93" y="24">[19]</text>
<text x="93" y="22.7">[19]</text>
<text x="93" y="21.5">[19]</text>
<text x="95.6" y="24">DDI0_LANE2_DP</text>
<text x="95.6" y="22.7">DDI0_LANE3_DN</text>
<text x="95.6" y="21.5">DDI0_LANE3_DP</text>
<text x="93" y="28.9">[19]</text>
<text x="93" y="27.7">[19]</text>
<text x="93" y="26.4">[19]</text>
<text x="93" y="25.2">[19]</text>
<text x="95.6" y="28.9">DDI0_LANE0_DP</text>
<text x="95.6" y="27.7">DDI0_LANE1_DN</text>
<text x="95.6" y="26.4">DDI0_LANE1_DP</text>
<text x="95.6" y="25.2">DDI0_LANE2_DN</text>
<text x="93" y="30.2">[19]</text>
<text x="93" y="34">[19]</text>
<text x="93" y="32.8">[19]</text>
<text x="95.6" y="30.2">DDI0_LANE0_DN</text>
<text x="95.6" y="34">DDI0_AUX_DN</text>
<text x="95.6" y="32.8">DDI0_AUX_DP</text>
<text x="72.6" y="40.1">[19]</text>
<text x="75.1" y="40.1">DDI0_HPD</text>
<text x="93" y="47.6">[20]</text>
<text x="93" y="46.4">[20]</text>
<text x="93" y="45.1">[20]</text>
<text x="93" y="43.9">[20]</text>
<text x="93" y="42.6">[20]</text>
<text x="95.6" y="47.6">DDI1_LANE1_DP</text>
<text x="95.6" y="46.4">DDI1_LANE2_DN</text>
<text x="95.6" y="45.1">DDI1_LANE2_DP</text>
<text x="95.6" y="43.9">DDI1_LANE3_DN</text>
<text x="95.6" y="42.6">DDI1_LANE3_DP</text>
<text x="93" y="51.3">[20]</text>
<text x="93" y="50.1">[20]</text>
<text x="93" y="48.9">[20]</text>
<text x="95.6" y="51.3">DDI1_LANE0_DN</text>
<text x="95.6" y="50.1">DDI1_LANE0_DP</text>
<text x="95.6" y="48.9">DDI1_LANE1_DN</text>
<text x="69.2" y="58.9">[20]</text>
<text x="69.2" y="57.7">[20]</text>
<text x="71.8" y="58.9">DDI1_CTRL_DATA</text>
<text x="71.8" y="57.7">DDI1_CTRL_CLK</text>
<text x="71.3" y="61.3">[20]</text>
<text x="73.9" y="61.3">DDI1_HPD</text>
<text x="80.6" y="93.6">[19]</text>
<text x="81.9" y="92.4">[19]</text>
<text x="81.9" y="91.1">[19]</text>
<text x="83.3" y="93.6">DDI0_BKLTCTL</text>
<text x="84.5" y="92.4">DDI0_BKLTEN</text>
<text x="84.5" y="91.1">DDI0_VDDEN</text>
</g>
<g font-size="1.1" fill="#00c">
<text x="114" y="21.7">DDIA_TXP_3</text>
<text x="114" y="22.9">DDIA_TXN_3</text>
<text x="183.6" y="22.9">TCP0_TXRX_N1</text>
<text x="183.7" y="21.7">TCP0_TXRX_P1</text>
<text x="114" y="24.2">DDIA_TXP_2</text>
<text x="114" y="25.4">DDIA_TXN_2</text>
<text x="114" y="26.7">DDIA_TXP_1</text>
<text x="114" y="27.9">DDIA_TXN_1</text>
<text x="114" y="29.2">DDIA_TXP_0</text>
<text x="183.6" y="25.4">TCP0_TXRX_N0</text>
<text x="183.7" y="24.2">TCP0_TXRX_P0</text>
<text x="185.2" y="27.9">TCP0_TX_N1</text>
<text x="185.3" y="26.7">TCP0_TX_P1</text>
<text x="185.3" y="29.2">TCP0_TX_P0</text>
<text x="114" y="30.4">DDIA_TXN_0</text>
<text x="114" y="32.9">DDIA_AUX_P</text>
<text x="114" y="34.1">DDIA_AUX</text>
<text x="183.7" y="35.4">TCP1_TXRX_P1</text>
<text x="185" y="31.7">TCP0_AUX_P</text>
<text x="185.2" y="30.4">TCP0_TX_N0</text>
<text x="186.4" y="32.9">TCP0_AUX</text>
<text x="114" y="36.6">GPP_E22/DDPA_CTRLCLK/DNX_FORCE_RELOAD</text>
<text x="114" y="37.9">GPP_E23/DDPA_CTRLDATA</text>
<text x="114" y="40.3">GPP_E14/DDSP_HPDA/DISP_MISCA</text>
<text x="183.6" y="36.6">TCP1_TXRX_N1</text>
<text x="183.6" y="39.1">TCP1_TXRX_N0</text>
<text x="183.7" y="37.9">TCP1_TXRX_P0</text>
<text x="185.2" y="41.6">TCP1_TX_N1</text>
<text x="185.3" y="40.3">TCP1_TX_P1</text>
<text x="114" y="42.8">DDIB_TXP_3</text>
<text x="114" y="44.1">DDIB_TXN_3</text>
<text x="114" y="45.3">DDIB_TXP_2</text>
<text x="114" y="46.6">DDIB_TXN_2</text>
<text x="114" y="47.8">DDIB_TXP_1</text>
<text x="185" y="45.3">TCP1_AUX_P</text>
<text x="185.2" y="44.1">TCP1_TX_N0</text>
<text x="185.3" y="42.8">TCP1_TX_P0</text>
<text x="186.4" y="46.6">TCP1_AUX</text>
<text x="114" y="49.1">DDIB_TXN_1</text>
<text x="114" y="50.3">DDIB_TXP_0</text>
<text x="114" y="51.6">DDIB_TXN_0</text>
<text x="183.6" y="50.3">TCP2_TXRX_N1</text>
<text x="183.6" y="52.8">TCP2_TXRX_N0</text>
<text x="183.7" y="49.1">TCP2_TXRX_P1</text>
<text x="183.7" y="51.6">TCP2_TXRX_P0</text>
<text x="114" y="55.3">DDIB_AUX</text>
<text x="114" y="54.1">DDIB_AUX_P</text>
<text x="114" y="59">GPP_H17/DDPB_CTRLDATA</text>
<text x="114" y="57.8">GPP_H16/DDPB_CTRLCLK/PCIE_LNK_DOWN</text>
<text x="185" y="59">TCP2_AUX_P</text>
<text x="185.2" y="55.3">TCP2_TX_N1</text>
<text x="185.2" y="57.8">TCP2_TX_N0</text>
<text x="185.3" y="54.1">TCP2_TX_P1</text>
<text x="185.3" y="56.6">TCP2_TX_P0</text>
<text x="114" y="65.2">GPP_A22/DDPC_CTRLDATA/I2S5_RXD</text>
<text x="114" y="64">GPP_A21/DDPC_CTRLCLK/I2S5_TXD</text>
<text x="114" y="61.5">GPP_A18/DDSP_HPDB/DISP_MISCB/I2S4_RXD</text>
<text x="183.6" y="64">TCP3_TXRX_N1</text>
<text x="183.7" y="62.8">TCP3_TXRX_P1</text>
<text x="183.7" y="65.2">TCP3_TXRX_P0</text>
<text x="186.4" y="60.3">TCP2_AUX</text>
<text x="114" y="67.7">GPP_E18/DDP1_CTRLCLK/TBT_LSX0_TXD</text>
<text x="114" y="71.5">GPP_E20/DDP2_CTRLCLK/TBT_LSX1_TXD</text>
<text x="114" y="69">GPP_E19/DDP1_CTRLDATA/TBT_LSX0_RXD</text>
<text x="183.6" y="66.5">TCP3_TXRX_N0</text>
<text x="185.2" y="69">TCP3_TX_N1</text>
<text x="185.2" y="71.5">TCP3_TX_N0</text>
<text x="185.3" y="67.7">TCP3_TX_P1</text>
<text x="185.3" y="70.2">TCP3_TX_P0</text>
<text x="114" y="76.5">GPP_D10/ISH_SPI_CLK/DDP3_CTRLDATA/TBT_LSX2_RXD/GSPI2_CLK</text>
<text x="114" y="75.2">GPP_D9/ISH_SPI_CS#/DDP3_CTRLCLK/TBT_LSX2_TXD/GSPI2_CS0#</text>
<text x="114" y="72.7">GPP_E21/DDP2_CTRLDATA/TBT_LSX1_RXD</text>
<text x="184.5" y="76.5">TC_RCOMP_P</text>
<text x="185" y="72.7">TCP3_AUX_P</text>
<text x="185.9" y="77.7">TC_RCOMP</text>
<text x="186.4" y="74">TCP3_AUX</text>
<text x="114" y="82.7">GPP_A17/DISP_MISCC/I2S4_TXD</text>
<text x="114" y="79">GPP_D11/ISH_SPI_MISO/DDP4_CTRLCLK/TBT_LSX3_TXD/GSPI2_MISO</text>
<text x="114" y="83.9">GPP_A19/DDSP_HPD1/DISP_MISC1/I2S5_SCLK</text>
<text x="114" y="80.2">GPP_D12/ISH_SPI_MOSI/DDP4_CTRLDATA/TBT_LSX3_RXD/GSPI2_MOSI</text>
<text x="184.8" y="80.2">DSI_DE_TE_2</text>
<text x="185.4" y="82.7">DDI_RCOMP</text>
<text x="114" y="88.9">GPP_A15/USB_OC2#/DDSP_HPD4/DISP_MISC4/I2S4_SCLK</text>
<text x="114" y="85.2">GPP_A20/DDSP_HPD2/DISP_MISC2/I2S5_SFRM</text>
<text x="114" y="87.7">GPP_A14/USB_OC1#/DDSP_HPD3/I2S3_RXD/DISP_MISC3/DMIC_CLK_B1</text>
<text x="177.8" y="85.2">DISP_UTILS/DSI_DE_TE_1</text>
<text x="114" y="93.9">EDP_BKLTCTL</text>
<text x="114" y="91.4">EDP_VDDEN</text>
<text x="114" y="92.6">EDP_BKLTEN</text>
</g>
<g font-size=".9">
<text x="30.2" y=".9">5</text>
<text x="87.9" y=".9">4</text>
<text x="145.6" y=".9">3</text>
<text x="203.3" y=".9">2</text>
<text x="261" y=".9">1</text>
<text x=".5" y="27.4">D</text>
<text x="290.2" y="27.4">D</text>
<text x=".5" y="78.2">C</text>
<text x="290.2" y="78.2">C</text>
<text x=".5" y="129">B</text>
<text x="290.2" y="129">B</text>
<text x=".5" y="179.8">A</text>
<text x="290.2" y="179.8">A</text>
<text x="30.2" y="205.4">5</text>
<text x="87.9" y="205.4">4</text>
<text x="145.6" y="205.4">3</text>
<text x="203.3" y="205.4">2</text>
<text x="261" y="205.4">1</text>
</g>
<text font-size=".9" fill="#cc8006" x="152.3" y="18.6">1 OF 21</text>
</svg>
